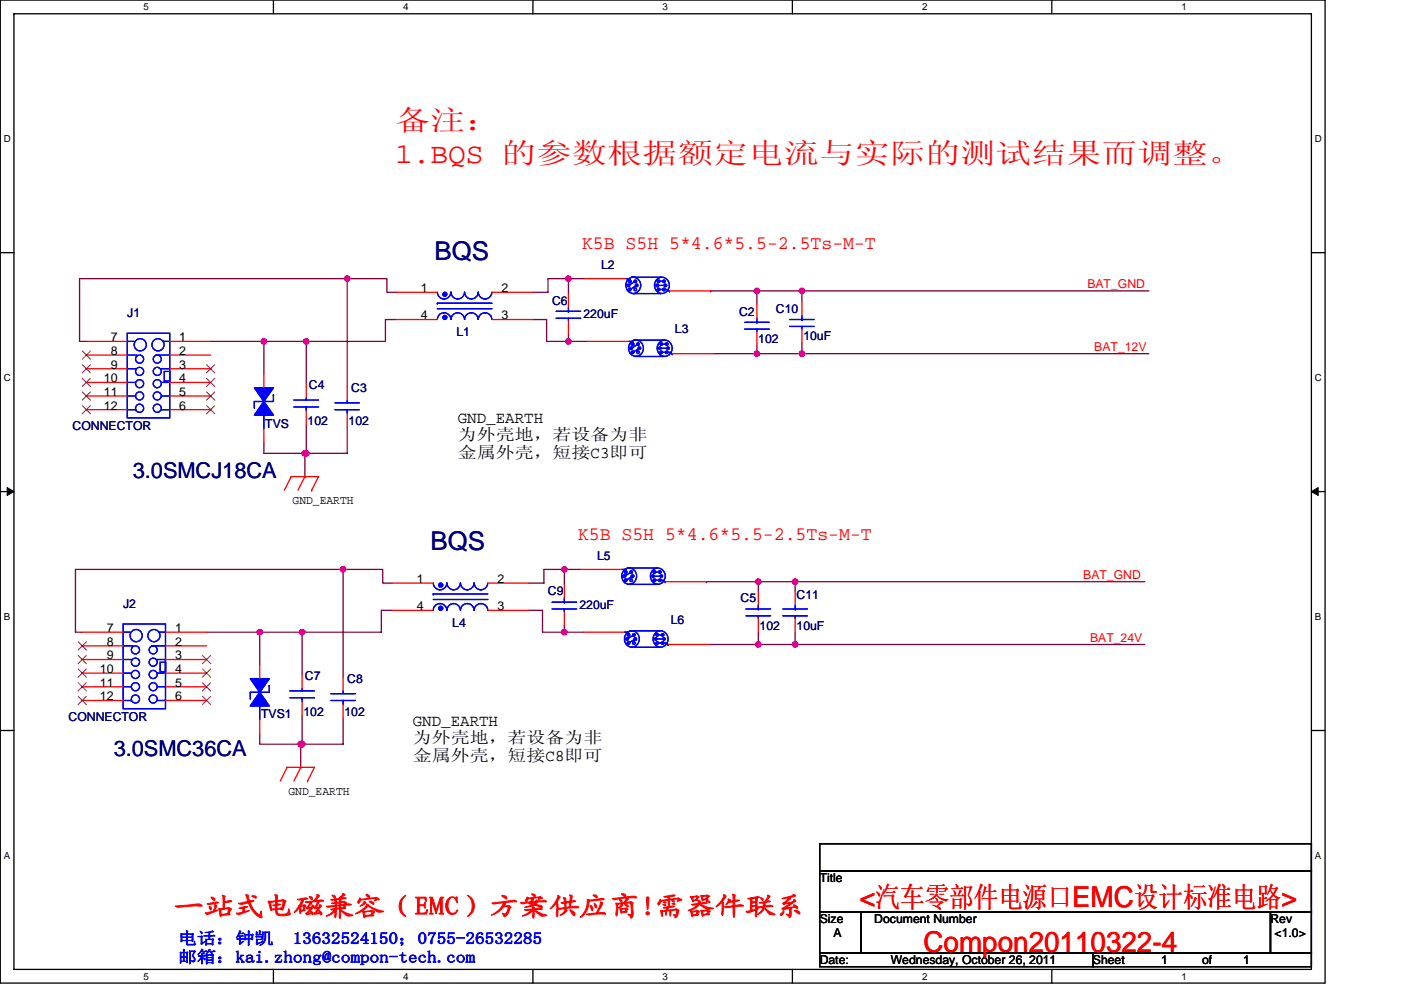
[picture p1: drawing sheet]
<svg xmlns="http://www.w3.org/2000/svg" width="297mm" height="210mm" viewBox="0 0 297 210" stroke-linecap="round" stroke-linejoin="round" font-family="sans-serif">
<path d="M.1 0h280.8v208.5h-280.8zM3 2.9h275v202.7h-275z" fill="none" stroke="#000" stroke-width=".28"/>
<g fill="#fff">
<path d="M30.5 .3h1.1v2.3h-1.1z"/>
<path d="M30.5 205.9h1.1v2.3h-1.1z"/>
</g>
<path d="M58 0v2.9M58 205.6v2.9" fill="none" stroke="#000" stroke-width=".28"/>
<g fill="#fff">
<path d="M85.5 .3h1.1v2.3h-1.1z"/>
<path d="M85.5 205.9h1.1v2.3h-1.1z"/>
</g>
<path d="M113 0v2.9M113 205.6v2.9" fill="none" stroke="#000" stroke-width=".28"/>
<g fill="#fff">
<path d="M140.5 .3h1.1v2.3h-1.1z"/>
<path d="M140.5 205.9h1.1v2.3h-1.1z"/>
</g>
<path d="M168 0v2.9M168 205.6v2.9" fill="none" stroke="#000" stroke-width=".28"/>
<g fill="#fff">
<path d="M195.5 .3h1.2v2.3h-1.2z"/>
<path d="M195.5 205.9h1.2v2.3h-1.2z"/>
</g>
<path d="M223 0v2.9M223 205.6v2.9" fill="none" stroke="#000" stroke-width=".28"/>
<g fill="#fff">
<path d="M250.5 .3h1.2v2.3h-1.2z"/>
<path d="M250.5 205.9h1.2v2.3h-1.2z"/>
<path d="M.8 28.3h1.5v2.3h-1.5z"/>
<path d="M278.8 28.3h1.5v2.3h-1.5z"/>
<path d="M.8 78.9h1.5v2.3h-1.5z"/>
<path d="M278.8 78.9h1.5v2.3h-1.5z"/>
</g>
<path d="M.1 53.6h2.9M278 53.6h2.9" fill="none" stroke="#000" stroke-width=".28"/>
<g fill="#fff">
<path d="M.8 129.6h1.4v2.3h-1.4z"/>
<path d="M278.8 129.6h1.4v2.3h-1.4z"/>
</g>
<path d="M.1 104.3h2.9M278 104.3h2.9" fill="none" stroke="#000" stroke-width=".28"/>
<path d="M1.5 103.4l1.5 .9-1.5 .8zM278 104.3l1.5-.9v1.7z" fill="#000" stroke="#000" stroke-width=".21"/>
<g fill="#fff">
<path d="M.8 180.3h1.4v2.3h-1.4z"/>
<path d="M278.8 180.3h1.4v2.3h-1.4z"/>
</g>
<path d="M.1 154.9h2.9M278 154.9h2.9M173.8 179h104.2v5.8h-104.2zM173.8 193.4h8.7v8.7h-8.7zM173.8 184.8h104.2v8.6h-104.2zM182.5 193.4h86.9v8.7h-86.9zM269.4 193.4h8.6v8.7h-8.6zM173.8 202.1h57.9v2.9h-57.9zM231.7 202.1h46.3v2.9h-46.3z" fill="none" stroke="#000" stroke-width=".28"/>
<g fill="none" stroke="#800040" stroke-width=".28">
<path d="M73.6 59.1h8.4v2.9h2M73.6 59.1h-56.7v13.3h1.4M73.6 59.1h.1M73.6 59.1v22.9M120.5 59.1h3.5M120.5 59.1h-4.3v2.9h-3.2M120.5 59.1h.1M120.5 59.1v3.2M44.7 72.4h11.2v7M55.9 72.4h9v9M55.9 72.4h.1M84 67.8h-2.3v4.6h-16.8"/>
<path d="M113 67.8h2.9v4.6h4.6M120.5 72.4h.1M120.5 72.4h4.1M120.5 71v1.4M150.6 61.7h9.9v2.9M150.6 61.7h.1M151.2 75h9.3M160.5 61.7h9.5M160.5 75h.1M160.5 73.3v1.7M170 61.7h.1M170 61.7h73.6"/>
<path d="M170 61.7v2.3M170 72.7v2.3h-9.5M170 75h.1M170 75h73.6M55.9 93.9v2.3h8.7M64.6 96.2h.1M64.6 96.2v4.9M64.9 90.1v6.1M64.9 96.2h.1M73.6 90.7v5.5h-9M43.8 134.1h11.3v6.9M55.1 134.1h.1"/>
<path d="M55.1 134.1h8.9M64 134.1v9M72.7 120.8h-56.7v13.3h1.4M72.7 120.8h.1M72.7 120.8v22.8M72.7 120.8h8.4v2.9h2.1M83.2 129.5h-2.3v4.6h-16.9M112.1 129.5h2.9v4.6h4.7M119.7 120.8h-4.4v2.9h-3.2M119.7 120.8h.1M119.7 132.7v1.4M119.7 120.8v3.2"/>
<path d="M119.7 120.8h3.4M119.7 134.1h.1M119.7 134.1h4M149.8 123.4h11v2M149.8 123.4h.1M150.3 136.7h10.5M160.8 134.1v2.6M160.8 123.4h7.8v2M160.8 136.7h.1M168.6 123.4h.1M168.6 123.4h74.1M168.6 136.7h.1"/>
<path d="M168.6 136.7h74.1M168.6 134.1v2.6h-7.8M55.1 155.5v2.3h8.7M63.8 157.8h.1M63.8 157.8v5M64 151.8v6M64 157.8h.1M72.7 152.3v5.5h-8.9"/>
</g>
<g fill="#f0f" stroke="#f0f" stroke-width=".28">
<circle cx="64.9" cy="72.4" r=".57"/>
<circle cx="55.9" cy="72.4" r=".57"/>
<circle cx="160.5" cy="61.7" r=".57"/>
<circle cx="170" cy="75" r=".57"/>
<circle cx="120.5" cy="72.4" r=".57"/>
<circle cx="73.6" cy="59.1" r=".57"/>
<circle cx="64.9" cy="96.1" r=".57"/>
<circle cx="64.6" cy="96.1" r=".57"/>
<circle cx="120.5" cy="59.1" r=".57"/>
<circle cx="170" cy="61.7" r=".57"/>
<circle cx="64" cy="157.8" r=".57"/>
<circle cx="63.8" cy="157.8" r=".57"/>
<circle cx="119.6" cy="120.8" r=".57"/>
<circle cx="168.6" cy="123.4" r=".57"/>
<circle cx="64.1" cy="134.1" r=".57"/>
<circle cx="55.1" cy="134.1" r=".57"/>
<circle cx="160.8" cy="123.4" r=".57"/>
<circle cx="168.6" cy="136.7" r=".57"/>
<circle cx="119.6" cy="134.1" r=".57"/>
<circle cx="72.7" cy="120.8" r=".57"/>
<circle cx="160.5" cy="75" r=".57"/>
<circle cx="160.8" cy="136.7" r=".57"/>
</g>
<g fill="none" stroke="#f00" stroke-width=".28">
<path d="M124 59.1h8.7M18.3 72.4h8.7M18.3 75.3h8.7M18.3 78.2h8.7M36 72.4h8.7M36 75.3h8.7M36 78.2h8.7M55.9 79.4v2.9M84 62h8.7M84 67.8h8.7M104.3 62h8.7M104.3 67.8h8.7"/>
<path d="M120.5 62.3v2.9M120.5 68.1v2.9M124.6 72.4h8.7M141.9 61.7h8.7M142.5 75h8.7M160.5 64.6v2.9M160.5 70.4v2.9M170 64v2.9M170 69.8v2.9M18.3 81.1h8.7M18.3 84h8.7M18.3 86.9h8.7"/>
<path d="M36 81.1h8.7M36 84h8.7M36 86.9h8.7M55.9 91v2.9M64.9 81.4v2.9M64.9 87.2v2.9M73.6 82v2.9M73.6 87.8v2.9M60.3 104l1.4-2.9h5.8l-1.4 2.9M64.6 101.1h.1M64.6 101.1l-1.4 2.9M66.1 104h.1"/>
<path d="M17.4 134.1h8.7M17.4 137h8.7M17.4 139.9h8.7M35.1 134.1h8.7M35.1 137h8.7M35.1 139.9h8.7M83.2 123.7h8.7M83.2 129.5h8.7M103.4 123.7h8.7M103.4 129.5h8.7M119.7 124v2.9M119.7 129.8v2.9"/>
<path d="M123.1 120.8h8.7M123.7 134.1h8.7M141.1 123.4h8.7M141.7 136.7h8.6M160.8 125.4v2.9M160.8 131.2v2.9M168.6 125.4v2.9M168.6 131.2v2.9M17.4 142.8h8.7M17.4 145.7h8.7M17.4 148.6h8.7M35.1 142.8h8.7"/>
<path d="M35.1 145.7h8.7M35.1 148.6h8.7M55.1 141v2.9M55.1 152.6v2.9M64 143.1v2.9M64 148.9v2.9M72.7 143.6v2.9M72.7 149.4v2.9M59.4 165.7l1.5-2.9h5.8l-1.5 2.9M63.8 162.8h.1M63.8 162.8l-1.5 2.9M65.2 165.7h.1"/>
</g>
<g fill="none" stroke="#00f" stroke-width=".28">
<path d="M132.7 59.1h.9v.6M133.1 59.3a1.64 1.64 0 0 1 2.8 1.1 1.64 1.64 0 0 1-2.4 1.6 1.83 1.83 0 0 1-.4-2.7zM133.8 58.8h6.4M134.7 59.7l-1.4 .8M139.2 59.3a1.64 1.64 0 0 1 2.7 1.1 1.64 1.64 0 0 1-2.4 1.6 1.83 1.83 0 0 1-.3-2.7zM139.6 59.7h1.2M27 70.7h9v17.9h-9zM27 72.4h1.4M27 75.3h2M27 78.2h1.7M33.1 75.3h2.9M33.9 78.2h2.1"/>
<path d="M34.5 72.4h1.5M34.8 78.8h1.2v2h-1.2zM92.7 67.8a1.42 1.42 0 0 1 1.4-1.5 1.48 1.48 0 0 1 1.5 1.5 1.44 1.44 0 0 1 1.5-1.5 1.44 1.44 0 0 1 1.4 1.5 1.43 1.43 0 0 1 1.5-1.5h-.1a1.48 1.48 0 0 1 1.5 1.5 1.43 1.43 0 0 1 1.5-1.5h-.1a1.45 1.45 0 0 1 1.5 1.5M92.7 62a1.45 1.45 0 0 0 1.4 1.4 1.46 1.46 0 0 0 1.5-1.4 1.44 1.44 0 0 0 1.4 1.4 1.44 1.44 0 0 0 1.5-1.4 1.47 1.47 0 0 0 1.5 1.4h-.1a1.48 1.48 0 0 0 1.5-1.4 1.47 1.47 0 0 0 1.5 1.4h-.1a1.48 1.48 0 0 0 1.5-1.4M92.7 65.5h11.6M92.7 64.3h.1M92.7 64.3h11.6M117.9 66h5.2M117.9 67.5h5.2M120.5 67.5v.6M120.5 66h.1M120.5 65.2v.8"/>
<path d="M133.3 60.5h.1M133.3 72.4h.8v.6M133.6 61.4h.1M133.7 72.6a1.64 1.64 0 0 1 2.7 1.1 1.64 1.64 0 0 1-2.4 1.6 1.83 1.83 0 0 1-.3-2.7zM133.8 73.9h.1M134.1 62.3h6.1M134.1 74.7h.1M134.4 72.1h6.4M134.7 75.6h6.1M135 60.5l-1.4 .9M135.3 73l-1.5 .9M135.6 73.9l-1.5 .8"/>
<path d="M139.3 60.5h1.8M139.6 61.4h2.1v.3h.2M139.8 72.6a1.63 1.63 0 0 1 2.3 .1 1.63 1.63 0 0 1 0 2.3 1.63 1.63 0 0 1-2.3 .1 1.85 1.85 0 0 1 0-2.5zM139.9 73.9h1.8M140.2 73h1.2M140.2 74.7h2v.3h.3M141.9 61.7h.1M142.5 75h.1M157.9 68.4h5.2M157.9 69.8h5.2M160.5 69.8v.6M160.5 68.4h.1"/>
<path d="M160.5 67.5v.9M167.4 67.8h5.2M167.4 69.2h5.2M170 69.2v.6M170 67.8h.1M170 66.9v.9M27 81.1h1.7M27 84h1.7M27 86.9h1.7M28.7 86.9h.1M34.2 81.1h1.5M34.2 84h1.8"/>
<path d="M34.2 86.9h1.8M55.9 88.1v2.9M55.9 82.3v2.9M58 83.7v1.5h-4.1v1.4M58 83.7h.1M62.3 86.3h5.2M62.3 84.9h5.2M64.9 84.3v.6M64.9 86.3h.1M64.9 86.3v.9M71 86.9h5.2M71 85.4h5.2"/>
<path d="M73.6 84.9v.5M73.6 86.9h.1M73.6 86.9v.9M26.1 132.4h9v17.9h-9zM26.1 134.1h1.5M26.1 137h2M26.1 139.9h1.8M32.2 137h2.9M33.1 139.9h2M33.7 134.1h1.4M91.9 129.4a1.42 1.42 0 0 1 1.4-1.4 1.45 1.45 0 0 1 1.4 1.4M91.9 123.7a1.45 1.45 0 0 0 1.4 1.4 1.46 1.46 0 0 0 1.4-1.4"/>
<path d="M91.9 127.1h11.5M91.9 126h.1M91.9 126h11.5M94.8 129.4a1.43 1.43 0 0 1 1.4-1.4 1.43 1.43 0 0 1 1.4 1.4 1.46 1.46 0 0 1 1.5-1.4 1.45 1.45 0 0 1 1.4 1.4M94.8 123.7a1.43 1.43 0 0 0 1.4 1.4 1.43 1.43 0 0 0 1.4-1.4 1.47 1.47 0 0 0 1.5 1.4 1.48 1.48 0 0 0 1.4-1.4M100.5 129.4a1.43 1.43 0 0 1 1.5-1.4 1.45 1.45 0 0 1 1.4 1.4M100.5 123.7a1.44 1.44 0 0 0 1.5 1.4 1.48 1.48 0 0 0 1.4-1.4M117 127.7h5.3M117 129.2h5.3M119.7 129.2v.6M119.7 127.7h.1M119.7 126.9v.8"/>
<path d="M131.8 120.8h.9v.5M132.3 121a1.64 1.64 0 0 1 2.7 1 1.64 1.64 0 0 1-2.4 1.7 1.83 1.83 0 0 1-.3-2.7zM132.4 134.1h.9v.6M132.4 122.2h.1M132.7 123.1h.1M132.9 134.3a1.68 1.68 0 0 1 2.4 .3 1.68 1.68 0 0 1-.5 2.4 1.68 1.68 0 0 1-2.2-.5 1.68 1.68 0 0 1 .3-2.2zM133 135.5h.1M133 120.5h6.3M133.3 136.4h.1M133.3 124h6M133.6 133.8h6.3M133.8 137.3h6.1"/>
<path d="M133.8 121.3l-1.4 .9M134.1 122.2l-1.4 .9M134.4 134.7l-1.4 .8M134.7 135.5l-1.4 .9M138.4 121a1.64 1.64 0 0 1 2.7 1 1.64 1.64 0 0 1-2.4 1.7 1.83 1.83 0 0 1-.3-2.7zM138.5 122.2h1.7M138.8 121.3h1.1M138.8 123.1h2v.3h.3M138.9 134.3a1.69 1.69 0 0 1 2.7 .7 1.69 1.69 0 0 1-1.5 2.3 1.76 1.76 0 0 1-1.5-1.2 1.76 1.76 0 0 1 .3-1.8zM139.1 135.5h1.7M139.3 134.7h1.2M139.3 136.4h2.1v.3h.3"/>
<path d="M141.1 123.4h.1M141.7 136.7h.1M158.2 129.2h5.2M158.2 130.6h5.2M160.8 130.6v.6M160.8 129.2h.1M160.8 128.3v.9M166 129.2h5.2M166 130.6h5.2M168.6 130.6v.6M168.6 129.2h.1M168.6 128.3v.9"/>
<path d="M26.1 142.8h1.8M26.1 145.7h1.8M26.1 148.6h1.8M27.9 148.6h.1M33.4 142.8h1.4M33.4 145.7h1.7M33.4 148.6h1.7M33.9 140.5h1.2v2h-1.2zM55.1 149.7v2.9M55.1 143.9v2.9M57.1 145.4v1.4h-4v1.5M57.1 145.4h.1"/>
<path d="M61.4 148h5.3M61.4 146.5h5.3M64 146v.5M64 148h.1M64 148v.9M70.1 148.6h5.3M70.1 147.1h5.3M72.7 146.5v.6M72.7 148.6h.1M72.7 148.6v.8"/>
<circle cx="133.5" cy="59.7" r=".28"/>
<circle cx="134.7" cy="59.7" r=".28"/>
<circle cx="139.6" cy="59.7" r=".28"/>
<circle cx="140.8" cy="59.7" r=".28"/>
<circle cx="29.6" cy="78.8" r=".86"/>
<circle cx="29.6" cy="76.2" r=".86"/>
<circle cx="29.7" cy="73.1" r="1.29"/>
<circle cx="33.3" cy="78.8" r=".86"/>
<circle cx="33.3" cy="76.2" r=".86"/>
<circle cx="33.5" cy="73.1" r="1.29"/>
<circle cx="133.3" cy="60.5" r=".28"/>
<circle cx="133.5" cy="61.4" r=".28"/>
<circle cx="133.8" cy="73.8" r=".28"/>
<circle cx="134.1" cy="73" r=".28"/>
<circle cx="134.1" cy="74.7" r=".28"/>
<circle cx="134.7" cy="61.4" r=".28"/>
<circle cx="135" cy="60.5" r=".28"/>
<circle cx="135.3" cy="73" r=".28"/>
<circle cx="135.3" cy="74.7" r=".28"/>
<circle cx="135.6" cy="73.8" r=".28"/>
<circle cx="139.3" cy="60.5" r=".28"/>
<circle cx="139.6" cy="61.4" r=".28"/>
<circle cx="139.9" cy="73.8" r=".28"/>
<circle cx="140.2" cy="73" r=".28"/>
<circle cx="140.2" cy="74.7" r=".28"/>
<circle cx="140.8" cy="61.4" r=".28"/>
<circle cx="141.1" cy="60.5" r=".28"/>
<circle cx="141.4" cy="73" r=".28"/>
<circle cx="141.4" cy="74.7" r=".28"/>
<circle cx="141.6" cy="73.8" r=".28"/>
<circle cx="29.6" cy="86.6" r=".86"/>
<circle cx="29.6" cy="84" r=".86"/>
<circle cx="29.6" cy="81.4" r=".86"/>
<circle cx="33.3" cy="86.6" r=".86"/>
<circle cx="33.3" cy="84" r=".86"/>
<circle cx="33.3" cy="81.4" r=".86"/>
<circle cx="28.7" cy="137.8" r=".86"/>
<circle cx="28.9" cy="134.8" r="1.29"/>
<circle cx="32.5" cy="137.8" r=".86"/>
<circle cx="32.6" cy="134.8" r="1.29"/>
<circle cx="132.4" cy="122.2" r=".29"/>
<circle cx="132.7" cy="121.3" r=".28"/>
<circle cx="132.7" cy="123.1" r=".28"/>
<circle cx="133" cy="135.5" r=".28"/>
<circle cx="133.3" cy="134.7" r=".28"/>
<circle cx="133.3" cy="136.4" r=".28"/>
<circle cx="133.8" cy="121.3" r=".28"/>
<circle cx="133.8" cy="123.1" r=".28"/>
<circle cx="134.1" cy="122.2" r=".29"/>
<circle cx="134.4" cy="134.7" r=".28"/>
<circle cx="134.4" cy="136.4" r=".28"/>
<circle cx="134.7" cy="135.5" r=".28"/>
<circle cx="138.5" cy="122.2" r=".28"/>
<circle cx="138.8" cy="121.3" r=".29"/>
<circle cx="138.8" cy="123.1" r=".28"/>
<circle cx="139" cy="135.5" r=".28"/>
<circle cx="139.3" cy="134.7" r=".28"/>
<circle cx="139.3" cy="136.4" r=".28"/>
<circle cx="139.9" cy="121.3" r=".28"/>
<circle cx="139.9" cy="123.1" r=".28"/>
<circle cx="140.2" cy="122.2" r=".28"/>
<circle cx="140.5" cy="134.7" r=".28"/>
<circle cx="140.5" cy="136.4" r=".28"/>
<circle cx="140.8" cy="135.5" r=".28"/>
<circle cx="28.7" cy="140.5" r=".86"/>
<circle cx="28.7" cy="148.3" r=".86"/>
<circle cx="28.7" cy="143.1" r=".86"/>
<circle cx="28.7" cy="145.7" r=".86"/>
<circle cx="32.5" cy="140.4" r=".86"/>
<circle cx="32.5" cy="148.3" r=".86"/>
<circle cx="32.5" cy="143.1" r=".86"/>
<circle cx="32.5" cy="145.7" r=".86"/>
</g>
<g fill="none" stroke="#804000" stroke-width=".21">
<path d="M17.4 74.4l1.8 1.8M17.4 77.3l1.8 1.8M19.2 74.4l-1.8 1.8M19.2 77.3l-1.8 1.8M43.8 77.3l1.7 1.8M45.5 77.3l-1.7 1.8M17.4 80.2l1.8 1.8M17.4 83.1l1.8 1.8M17.4 86l1.8 1.8M19.2 80.2l-1.8 1.8M19.2 83.1l-1.8 1.8M19.2 86l-1.8 1.8"/>
<path d="M43.8 80.2l1.7 1.8M43.8 86l1.7 1.8M43.8 83.1l1.7 1.8M45.5 80.2l-1.7 1.8M45.5 86l-1.7 1.8M45.5 83.1l-1.7 1.8M16.6 136.1l1.7 1.8M16.6 139l1.7 1.8M18.3 136.1l-1.8 1.8M18.3 139l-1.8 1.8M42.9 139l1.8 1.8M44.7 139l-1.8 1.8"/>
<path d="M16.6 141.9l1.7 1.8M16.6 144.8l1.7 1.8M16.6 147.7l1.7 1.8M18.3 141.9l-1.8 1.8M18.3 144.8l-1.8 1.8M18.3 147.7l-1.8 1.8M42.9 141.9l1.8 1.8M42.9 147.7l1.8 1.8M42.9 144.8l1.8 1.8M44.7 141.9l-1.8 1.8M44.7 147.7l-1.8 1.8M44.7 144.8l-1.8 1.8"/>
</g>
<g fill="#00f" stroke="#00f" stroke-width=".28">
<path d="M55.1 146.8l2 2.9h-4z"/>
<path d="M53.1 143.9h4l-2 2.9z"/>
<path d="M55.9 85.2l2.1 2.9h-4.1z"/>
<path d="M53.9 82.3h4.1l-2.1 2.9z"/>
<circle cx="93.4" cy="124.1" r=".43"/>
<circle cx="93.4" cy="129" r=".43"/>
<circle cx="94.3" cy="62.4" r=".43"/>
<circle cx="94.3" cy="67.3" r=".43"/>
</g>
<g font-size="6.1" fill="#f00">
<text x="83.8" y="27.7">备注：</text>
<text x="83.8" y="34.5">1.BQS 的参数根据额定电流与实际的测试结果而调整。</text>
<text x="182.2" y="192.3">&lt;汽车零部件电源口EMC设计标准电路&gt;</text>
<text x="195.8" y="201.8">Compon20110322-4</text>
</g>
<g font-size="5.5" fill="#000080">
<text x="92.1" y="55.1">BQS</text>
<text x="91.3" y="116.8">BQS</text>
</g>
<text font-size="5.5" fill="#f00" x="36.8" y="194.1">一站式电磁兼容（EMC）方案供应商!需器件联系</text>
<g font-size="4.6" fill="#000080">
<text x="28.1" y="101.5">3.0SMCJ18CA</text>
<text x="24.1" y="160.3">3.0SMC36CA</text>
</g>
<g font-size="4" fill="#f00">
<text x="123.4" y="52.8">K5B S5H 5*4.6*5.5-2.5Ts-M-T</text>
<text x="122.6" y="114.4">K5B S5H 5*4.6*5.5-2.5Ts-M-T</text>
</g>
<g font-size="3.5">
<text x="97.1" y="89.7">GND_EARTH</text>
<text x="97.1" y="93.4">为外壳地，若设备为非</text>
<text x="97.1" y="97.1">金属外壳，短接C3即可</text>
<text x="87.5" y="153.9">GND_EARTH</text>
<text x="87.5" y="157.7">为外壳地，若设备为非</text>
<text x="87.5" y="161.4">金属外壳，短接C8即可</text>
</g>
<g font-size="3.5" fill="#00f">
<text x="37.7" y="200.2">电话：钟凯　13632524150；0755-26532285</text>
<text x="37.7" y="204.2">邮箱：kai.zhong@compon-tech.com</text>
</g>
<g font-size="2.6" fill="#000080">
<text x="127.5" y="57.1">L2</text>
<text x="117" y="64.6">C6</text>
<text x="27" y="67.2">J1</text>
<text x="96.8" y="71.3">L1</text>
<text x="123.7" y="67.5">220uF</text>
<text x="143.1" y="70.7">L3</text>
<text x="156.7" y="66.9">C2</text>
<text x="164.5" y="66.3">C10</text>
<text x="160.8" y="72.7">102</text>
<text x="170.3" y="72.1">10uF</text>
<text x="65.5" y="82.6">C4</text>
<text x="74.5" y="83.1">C3</text>
<text x="15.4" y="91.3">CONNECTOR</text>
<text x="56.2" y="90.7">TVS</text>
<text x="65.2" y="90.1">102</text>
<text x="73.9" y="90.1">102</text>
<text x="126.6" y="118.8">L5</text>
<text x="26.1" y="128.9">J2</text>
<text x="116.2" y="126.3">C9</text>
<text x="122.8" y="129.2">220uF</text>
<text x="157" y="127.7">C5</text>
<text x="168.9" y="127.1">C11</text>
<text x="95.9" y="132.9">L4</text>
<text x="142.2" y="132.4">L6</text>
<text x="161.1" y="133.5">102</text>
<text x="168.9" y="133.5">10uF</text>
<text x="64.6" y="144.2">C7</text>
<text x="73.6" y="144.8">C8</text>
<text x="14.5" y="152.9">CONNECTOR</text>
<text x="55.4" y="152.3">TVS1</text>
<text x="64.3" y="151.8">102</text>
<text x="73" y="151.8">102</text>
</g>
<g font-size="2.6">
<text x="89.2" y="62">1</text>
<text x="106.3" y="62">2</text>
<text x="89.2" y="67.8">4</text>
<text x="106.3" y="67.8">3</text>
<text x="23.5" y="72.4">7</text>
<text x="23.5" y="75.3">8</text>
<text x="38" y="75.3">2</text>
<text x="38" y="72.4">1</text>
<text x="22" y="81.1">10</text>
<text x="22" y="84">11</text>
<text x="23.5" y="78.2">9</text>
<text x="38" y="81.1">4</text>
<text x="38" y="84">5</text>
<text x="38" y="78.2">3</text>
<text x="22" y="86.9">12</text>
<text x="38" y="86.9">6</text>
<text x="62" y="106.9">GND_EARTH</text>
<text x="88.4" y="123.7">1</text>
<text x="105.5" y="123.7">2</text>
<text x="88.4" y="129.4">4</text>
<text x="105.5" y="129.4">3</text>
<text x="22.6" y="134.1">7</text>
<text x="22.6" y="137">8</text>
<text x="37.1" y="137">2</text>
<text x="37.1" y="134.1">1</text>
<text x="21.2" y="142.7">10</text>
<text x="22.6" y="139.9">9</text>
<text x="37.1" y="142.7">4</text>
<text x="37.1" y="139.9">3</text>
<text x="21.2" y="145.6">11</text>
<text x="21.2" y="148.5">12</text>
<text x="37.1" y="148.5">6</text>
<text x="37.1" y="145.6">5</text>
<text x="61.2" y="168.6">GND_EARTH</text>
<text x="173.8" y="187.1">Title</text>
<text x="173.8" y="195.8">Size</text>
<text x="185.4" y="195.8">Document Number</text>
<text x="269.4" y="195.8">Rev</text>
<text x="176.7" y="198.7">A</text>
<text x="270.2" y="198.7">&lt;1.0&gt;</text>
<text x="173.8" y="204.5">Date:</text>
<text x="188.9" y="204.5">Wednesday, October 26, 2011</text>
<text x="231.7" y="204.5">Sheet</text>
<text x="246.2" y="204.5">1</text>
<text x="254.9" y="204.5">of</text>
<text x="263.6" y="204.5">1</text>
</g>
<g font-size="2.6" fill="#f00">
<text x="230.5" y="61.1">BAT_GND</text>
<text x="232" y="74.4">BAT_12V</text>
<text x="229.7" y="122.8">BAT_GND</text>
<text x="231.1" y="136.1">BAT_24V</text>
</g>
<g font-size="2.1">
<text x="30.5" y="2.2">5</text>
<text x="85.5" y="2.2">4</text>
<text x="140.5" y="2.2">3</text>
<text x="195.5" y="2.2">2</text>
<text x="250.5" y="2.2">1</text>
<text x=".8" y="30.1">D</text>
<text x="278.8" y="30.1">D</text>
<text x=".8" y="80.8">C</text>
<text x="278.8" y="80.8">C</text>
<text x=".8" y="131.4">B</text>
<text x="278.8" y="131.4">B</text>
<text x=".8" y="182.1">A</text>
<text x="278.8" y="182.1">A</text>
<text x="30.5" y="207.8">5</text>
<text x="85.5" y="207.8">4</text>
<text x="140.5" y="207.8">3</text>
<text x="195.5" y="207.8">2</text>
<text x="250.5" y="207.8">1</text>
</g>
</svg>
